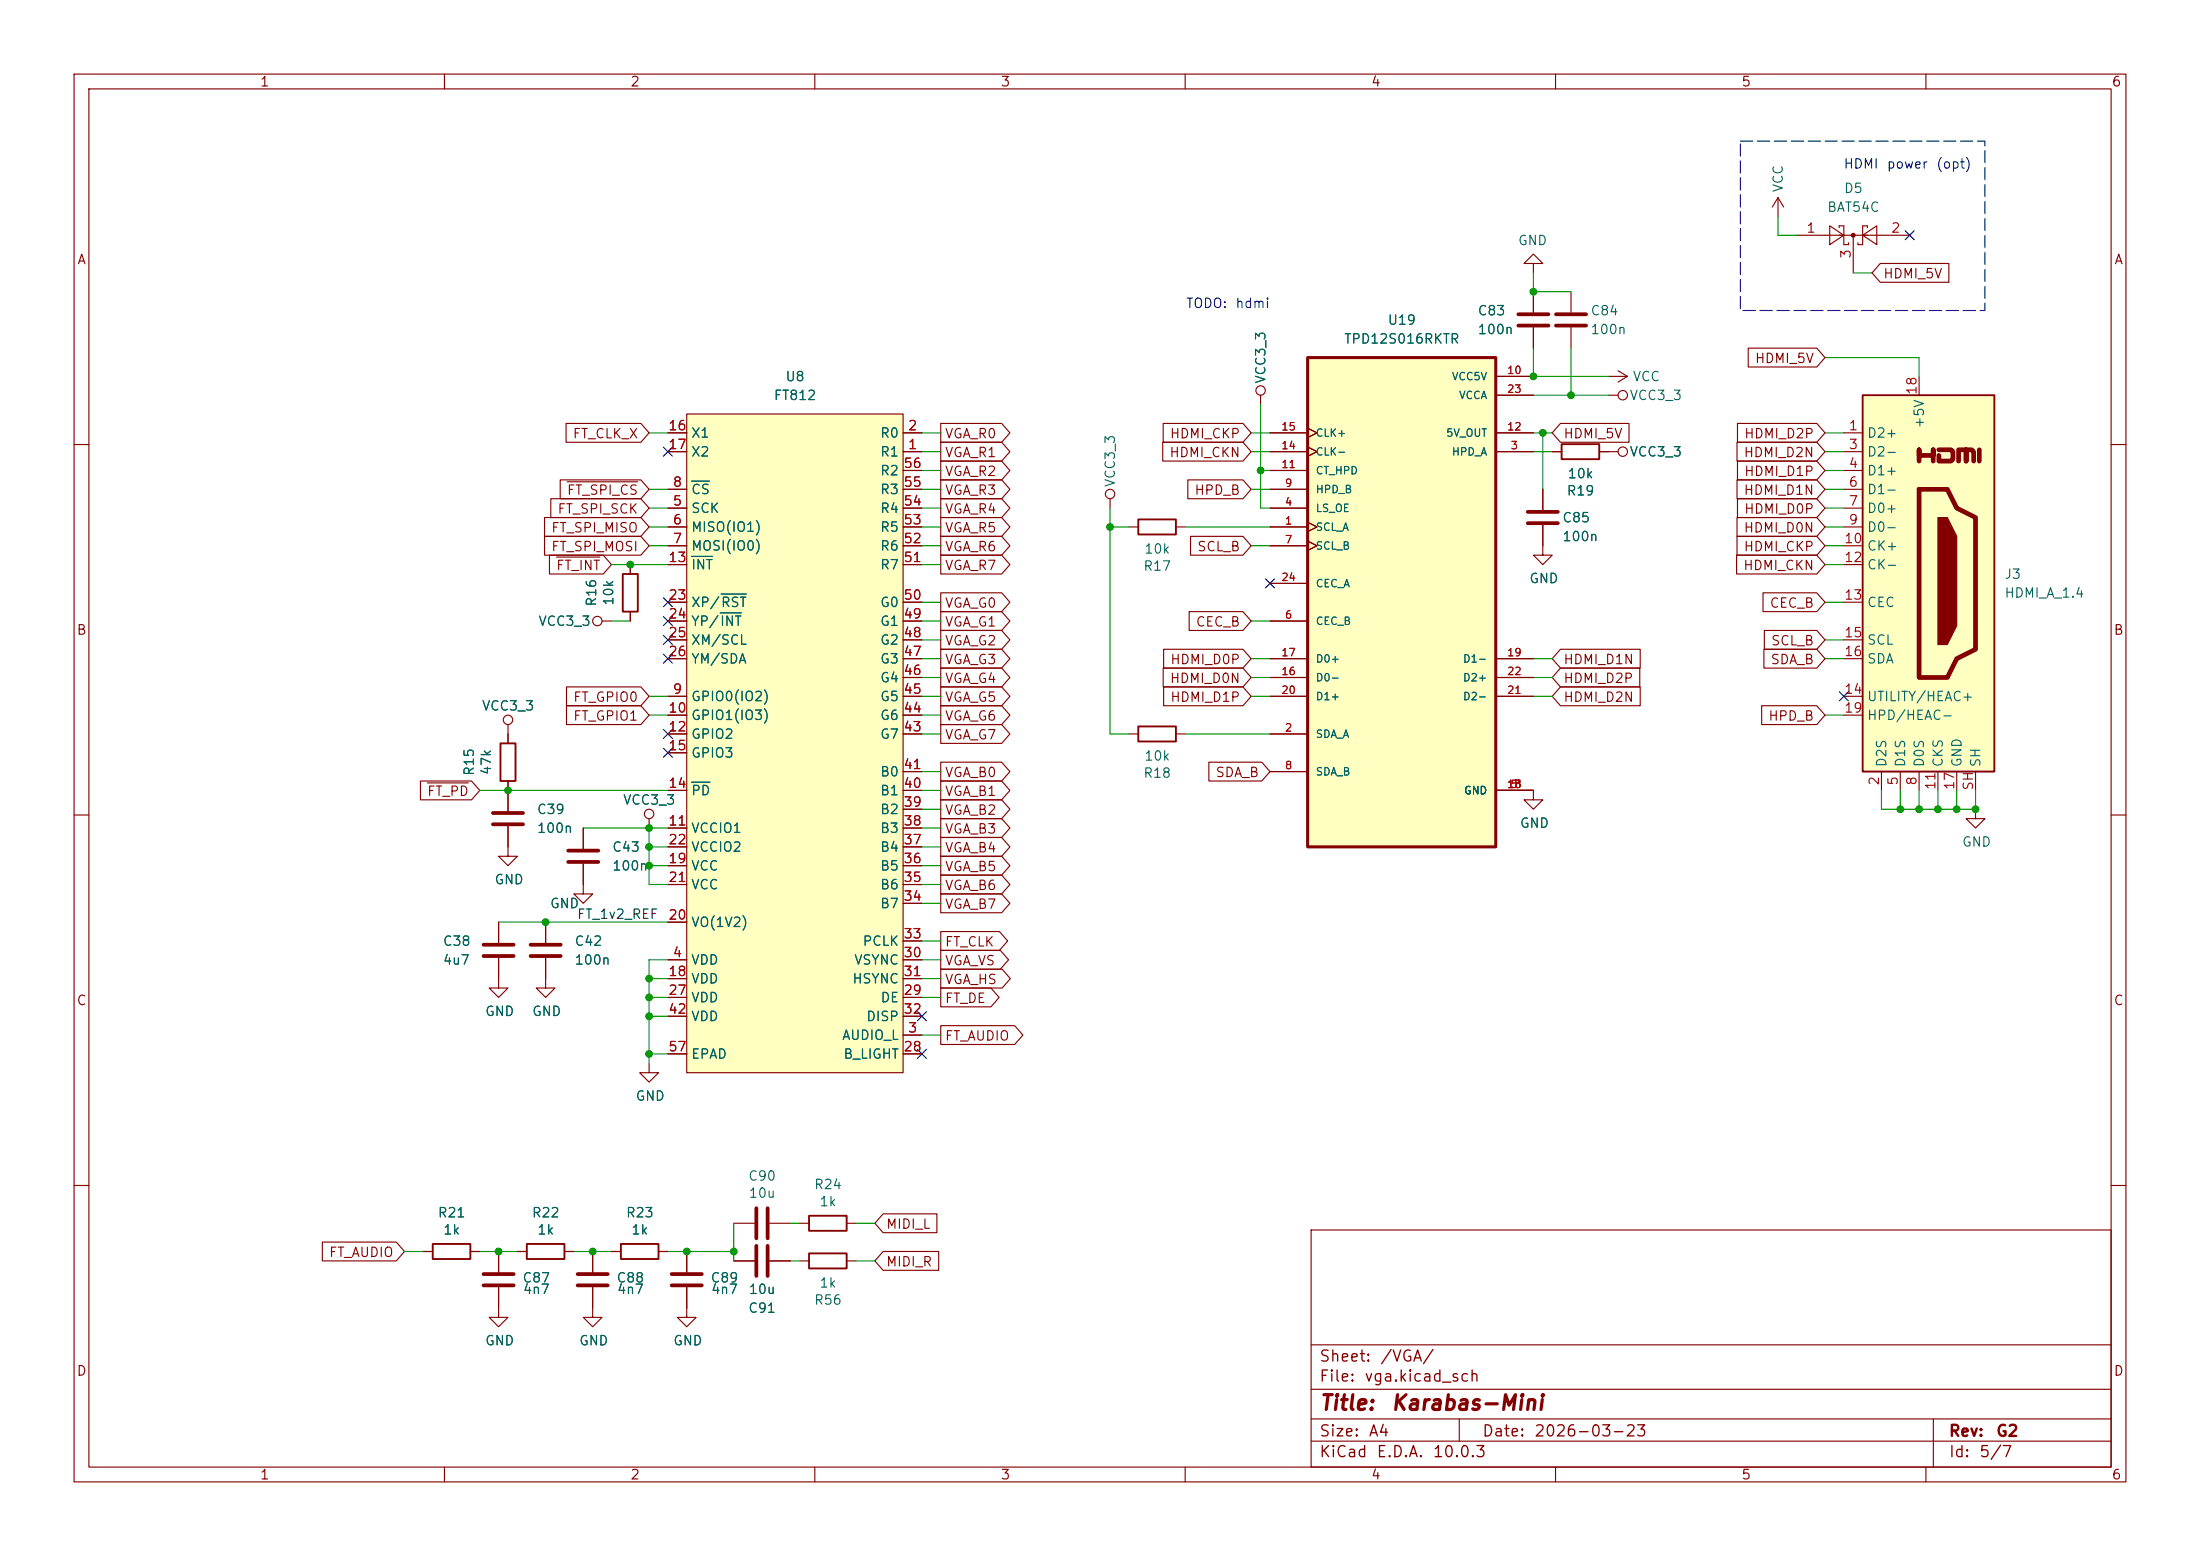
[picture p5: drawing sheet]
<svg xmlns="http://www.w3.org/2000/svg" width="297mm" height="210mm" viewBox="0 0 297 210" stroke-linecap="round" stroke-linejoin="round" font-family="sans-serif">
<g fill="none" stroke="#840000" stroke-width=".15">
<path d="M10 10h277v190h-277zM12 12h273v186h-273zM60 10v2M110 10v2M160 10v2M210 10v2M260 10v2M217.2 53.3h1.2M217.2 50.8h2.5M218.4 50l1.3 .8M219.7 50.8l-1.3 .8M10 60h2"/>
<path d="M149.9 67.3v1.3M152.4 71.1h1.3M158.7 71.1h1.3M217.2 61h1.2M285 60h2M68.6 97.8v2.5M10 110h2M68.6 105.4v1.3M285 110h2M67.3 132.1v1.3h1.3l-1.3 1.2-1.3-1.2h1.3M73.7 129.3v4.1h1.2l-1.2 1.2-1.3-1.2h1.3M73.7 124.5v2.8"/>
<path d="M87.6 143.5v1.3h1.3l-1.3 1.3-1.2-1.3h1.2M10 160h2M92.7 168.9v2.8M92.7 173.7v2.8M99.1 165.1h2.8M103.9 165.1h2.8M107.9 165.1h1.3M107.9 170.2h1.3M114.3 165.1h1.3M114.3 170.2h1.3M177 166h108v32h-108zM285 160h2"/>
<path d="M60 198v2M110 198v2M160 198v2M177 194.5h108M177 191.5h108M177 187.5h108M177 181.5h108M197 191.5v3M210 198v2M260 198v2M261 191.5v6.5"/>
<circle cx="219.1" cy="53.3" r=".63"/>
<circle cx="149.9" cy="66.7" r=".63"/>
<circle cx="219.1" cy="61" r=".63"/>
<circle cx="68.6" cy="97.2" r=".63"/>
</g>
<path d="M71.6 127.5h4.1M71.6 129h4.1M90.7 172h4M90.7 173.5h4M102.1 163.1v4M103.6 163.1v4" fill="none" stroke="#840000" stroke-width=".51"/>
<path d="M153.7 70.1h5v2h-5zM67.6 100.3h2v5.1h-2zM109.2 164.1h5.1v2h-5.1zM109.2 169.2h5.1v2h-5.1z" fill="none" stroke="#840000" stroke-width=".25"/>
<path d="M251.5 53.3h17.7v50.8h-17.7z" fill="#ffffc2"/>
<path d="M259.1 62.2v-1.5v.8h1.9v-.8v1.5M259.1 66h3.8l1.3 2.6 2.5 1.3v17.7l-2.5 1.3-1.3 2.5h-3.8zM261.7 60.7h1.7l.3 .3v1l-.3 .2h-1.7v-.7M264.4 62.2v-1.5h1v1.5v-1.5h.8l.2 .3v1.2M267.2 60.7v1.5" fill="none" stroke="#840000" stroke-width=".63"/>
<path d="M210.8 59.9h5.1v2.1h-5.1zM251.5 53.3h17.7v50.8h-17.7zM58.4 167.9h5.1v2h-5.1zM71.1 167.9h5.1v2h-5.1z" fill="none" stroke="#840000" stroke-width=".25"/>
<path d="M261.6 69.9h1.3l1.3 2.5v12.1l-1.3 2.5h-1.3z" fill="#840000" stroke="#840000" stroke-width=".15"/>
<g fill="none" stroke="#840000" stroke-width=".15">
<path d="M248.9 58.4h2.6M259.1 50.8v2.5M208.3 70.9v4h1.2l-1.2 1.3-1.3-1.3h1.3M208.3 66v2.8M209.5 61h1.3M215.9 61h1.3M248.9 61h2.6M248.9 63.5h2.6M248.9 66h2.6M248.9 68.6h2.6M248.9 71.1h2.6M248.9 73.7h2.6"/>
<path d="M248.9 76.2h2.6M248.9 81.3h2.6M248.9 94h2.6M248.9 86.4h2.6M248.9 88.9h2.6M248.9 96.5h2.6M207 106.7v1.3h1.3l-1.3 1.2-1.3-1.2h1.3M254 104.1v2.6M256.5 104.1v2.6M259.1 104.1v2.6M261.6 104.1v2.6M264.2 104.1v2.6"/>
<path d="M266.7 104.1v2.6M57.1 168.9h1.3M63.5 168.9h1.3M67.3 173.7v4.1h1.3l-1.3 1.3-1.3-1.3h1.3M67.3 168.9v2.8M69.8 168.9h1.3M76.2 168.9h1.3M99.1 170.2h2.8M103.9 170.2h2.8"/>
</g>
<path d="M206.2 69.1h4.1M206.2 70.6h4.1M65.3 172h4M65.3 173.5h4M102.1 168.1v4.1M103.6 168.1v4.1" fill="none" stroke="#840000" stroke-width=".51"/>
<path d="M176.5 48.3h25.4v66h-25.4z" fill="#ffffc2"/>
<path d="M176.5 48.3h25.4v66h-25.4z" fill="none" stroke="#840000" stroke-width=".41"/>
<g fill="none" stroke="#840000" stroke-width=".15">
<path d="M171.4 58.4h5.1M176.5 57.8l1.3 .6-1.3 .7M201.9 50.8h5.1M201.9 58.4h5.1M201.9 53.3h5.1M171.4 71.1h5.1M171.4 61h5.1M171.4 68.6h5.1M171.4 73.7h5.1M171.4 66h5.1M171.4 63.5h5.1M171.4 78.7h5.1"/>
<path d="M176.5 70.5l1.3 .6-1.3 .7M176.5 73l1.3 .7-1.3 .6M176.5 60.3l1.3 .7-1.3 .6M201.9 61h5.1M171.4 99.1h5.1M171.4 83.8h5.1M171.4 91.4h5.1M171.4 88.9h5.1M171.4 94h5.1M201.9 91.4h5.1M201.9 88.9h5.1M201.9 94h5.1"/>
<path d="M171.4 104.1h5.1M201.9 106.7h5.1"/>
</g>
<path d="M92.7 55.9h29.2v88.9h-29.2z" fill="#ffffc2"/>
<g fill="none" stroke="#840000" stroke-width=".15">
<path d="M207 35.6h1.3l-1.3-1.3-1.3 1.3h1.3v1.2M207 39.4v2.8M212.1 39.4v2.8M240 26.7l-.7 1.2M240 26.7l.8 1.2M240 26.7v2.5M242.6 31.8h15.2M247 30.5l1.9 1.3-1.9 1.2zM248.3 30.7v-.2h.6v2.5h.7v-.2M250.2 31.8v5M251.5 31.8l1.9-1.3v2.5zM252.1 30.7v-.2h-.6v2.5h-.7v-.2"/>
<path d="M253.8 35.6h9.3v2.5h-9.3l-1.1-1.3zM76.4 57.1h10.1l1.1 1.3-1.1 1.3h-10.1zM90.2 58.4h2.5M92.7 55.9h29.2v88.9h-29.2zM121.9 58.4h2.6M127 59.7h8.2l1.1 1.3-1.1 1.2h-8.2zM127 57.1h8.2l1.1 1.3-1.1 1.3h-8.2zM157 59.7h10.8l1.1 1.3-1.1 1.2h-10.8zM157 57.1h10.8l1.1 1.3-1.1 1.3h-10.8zM170.2 53.3v1.3M171.4 58.4h5.1M176.5 57.8l1.3 .6-1.3 .7"/>
<path d="M201.9 58.4h5.1M201.9 50.8h5.1M201.9 53.3h5.1M207 44.2v2.8M210.7 57.1h9.2v2.6h-9.2l-1.2-1.3zM212.1 44.2v2.8M234.5 59.7h10.8l1.1 1.3-1.1 1.2h-10.8zM234.6 57.1h10.7l1.1 1.3-1.1 1.3h-10.7zM236 47h9.3l1.1 1.3-1.1 1.2h-9.3zM73.5 72.4h13l1.1 1.3-1.1 1.2h-13zM73.5 69.8h13l1.1 1.3-1.1 1.3h-13zM74.2 74.9h7.2l1.1 1.3-1.1 1.3h-7.2z"/>
<path d="M74.4 67.3h12.1l1.1 1.3-1.1 1.3h-12.1zM75.1 75.2h5.9M75.6 64.8h10.9l1.1 1.2-1.1 1.3h-10.9zM76.6 65h9.5M85.1 76.2v1.3M90.2 61h2.5M90.2 68.6h2.5M90.2 71.1h2.5M90.2 73.7h2.5M90.2 66h2.5M90.2 76.2h2.5M121.9 61h2.6"/>
<path d="M121.9 68.6h2.6M121.9 71.1h2.6M121.9 73.7h2.6M121.9 66h2.6M121.9 76.2h2.6M121.9 63.5h2.6M127 62.2h8.2l1.1 1.3-1.1 1.3h-8.2zM127 64.8h8.2l1.1 1.2-1.1 1.3h-8.2zM127 67.3h8.2l1.1 1.3-1.1 1.3h-8.2zM127 72.4h8.2l1.1 1.3-1.1 1.2h-8.2zM127 69.8h8.2l1.1 1.3-1.1 1.3h-8.2zM127 74.9h8.2l1.1 1.3-1.1 1.3h-8.2z"/>
<path d="M160.4 64.8h7.4l1.1 1.2-1.1 1.3h-7.4zM160.7 72.4h7.1l1.1 1.3-1.1 1.2h-7.1zM171.4 61h5.1M171.4 68.6h5.1M171.4 71.1h5.1M171.4 73.7h5.1M171.4 66h5.1M171.4 63.5h5.1M171.4 78.7h5.1M176.5 70.5l1.3 .6-1.3 .7M176.5 73l1.3 .7-1.3 .6M176.5 60.3l1.3 .7-1.3 .6"/>
<path d="M201.9 61h5.1M208.3 66v2.8M208.3 70.9v2.8M209.5 61h1.3M215.9 61h1.3M234.4 74.9h10.9l1.1 1.3-1.1 1.3h-10.9zM234.5 72.4h10.8l1.1 1.3-1.1 1.2h-10.8zM234.5 64.8h10.8l1.1 1.2-1.1 1.3h-10.8zM234.5 69.8h10.8l1.1 1.3-1.1 1.3h-10.8zM234.6 62.2h10.7l1.1 1.3-1.1 1.3h-10.7zM234.6 67.3h10.7l1.1 1.3-1.1 1.3h-10.7zM68.6 99.1v1.2"/>
<path d="M76.5 95.2h10l1.1 1.3-1.1 1.3h-10zM76.5 92.7h10l1.1 1.3-1.1 1.3h-10zM81.3 83.8h1.2M85.1 82.6v1.2M90.2 94h2.5M90.2 96.5h2.5M90.2 99.1h2.5M90.2 81.3h2.5M90.2 83.8h2.5M90.2 86.4h2.5M90.2 88.9h2.5M121.9 94h2.6"/>
<path d="M121.9 96.5h2.6M121.9 99.1h2.6M121.9 81.3h2.6M121.9 83.8h2.6M121.9 86.4h2.6M121.9 88.9h2.6M121.9 91.4h2.6M127 80h8.2l1.1 1.3-1.1 1.3h-8.2zM127 90.2h8.2l1.1 1.2-1.1 1.3h-8.2zM127 92.7h8.2l1.1 1.3-1.1 1.3h-8.2zM127 97.8h8.2l1.1 1.3-1.1 1.2h-8.2zM127 95.2h8.2l1.1 1.3-1.1 1.3h-8.2z"/>
<path d="M127 87.6h8.2l1.1 1.3-1.1 1.3h-8.2zM127 85.1h8.2l1.1 1.3-1.1 1.2h-8.2zM127 82.5h8.2l1.1 1.3-1.1 1.3h-8.2zM152.4 99.1h1.3M157 90.2h10.8l1.1 1.2-1.1 1.3h-10.8zM157.1 92.7h10.7l1.1 1.3-1.1 1.3h-10.7zM157.1 87.6h10.7l1.1 1.3-1.1 1.3h-10.7zM158.7 99.1h1.3M160.5 82.5h7.3l1.1 1.3-1.1 1.3h-7.3zM171.4 94h5.1M171.4 99.1h5.1M171.4 83.8h5.1"/>
<path d="M171.4 88.9h5.1M171.4 91.4h5.1M201.9 94h5.1M201.9 88.9h5.1M201.9 91.4h5.1M210.7 92.7h10.7v2.6h-10.7l-1.2-1.3zM210.7 90.2h10.7v2.5h-10.7l-1.2-1.3zM210.7 87.6h10.7v2.6h-10.7l-1.2-1.3zM237.8 95.2h7.5l1.1 1.3-1.1 1.3h-7.5zM238 80h7.3l1.1 1.3-1.1 1.3h-7.3zM238.1 87.6h7.2l1.1 1.3-1.1 1.3h-7.2zM238.2 85.1h7.1l1.1 1.3-1.1 1.2h-7.1z"/>
<path d="M56.8 105.4h6.9l1.1 1.3-1.1 1.3h-6.9zM57.7 105.7h5.5M68.6 111.5v4.1h1.2l-1.2 1.2-1.3-1.2h1.3M68.6 105.4v4.1M78.7 116.6v4.1h1.3l-1.3 1.2-1.2-1.2h1.2M78.7 111.8v2.8M87.6 110.5v1.3M90.2 111.8h2.5M90.2 106.7h2.5M90.2 101.6h2.5M90.2 116.8h2.5M90.2 119.4h2.5"/>
<path d="M90.2 114.3h2.5M121.9 111.8h2.6M121.9 106.7h2.6M121.9 116.8h2.6M121.9 119.4h2.6M121.9 114.3h2.6M121.9 109.2h2.6M121.9 104.1h2.6M127 118.1h8.2l1.1 1.3-1.1 1.3h-8.2zM127 113h8.2l1.1 1.3-1.1 1.3h-8.2zM127 115.6h8.2l1.1 1.2-1.1 1.3h-8.2zM127 107.9h8.2l1.1 1.3-1.1 1.3h-8.2z"/>
<path d="M127 105.4h8.2l1.1 1.3-1.1 1.3h-8.2zM127 110.5h8.2l1.1 1.3-1.1 1.2h-8.2zM127 102.9h8.2l1.1 1.2-1.1 1.3h-8.2zM163.2 102.9h7.1l1.1 1.2-1.1 1.3h-7.1zM171.4 104.1h5.1M201.9 106.7h5.1M266.7 109.2v1.3h1.3l-1.3 1.3-1.3-1.3h1.3M67.3 124.5v2.8M67.3 129.3v2.8M73.7 124.5v2.8M73.7 129.3v2.8M90.2 129.5h2.5"/>
<path d="M90.2 132.1h2.5M90.2 124.5h2.5M90.2 134.6h2.5M90.2 137.2h2.5M121.9 139.7h2.6M121.9 129.5h2.6M121.9 132.1h2.6M121.9 134.6h2.6M121.9 137.2h2.6M121.9 127h2.6M121.9 121.9h2.6M127 120.6h8.2l1.1 1.3-1.1 1.3h-8.2z"/>
<path d="M127 130.8h8.3l1.1 1.3-1.1 1.3h-8.3zM127 128.3h8l1.2 1.2-1.2 1.3h-8zM127 125.7h7.9l1.1 1.3-1.1 1.3h-7.9zM127 133.3h6.8l1.1 1.3-1.1 1.3h-6.8zM127 138.4h10l1.1 1.3-1.1 1.3h-10zM90.2 142.2h2.5M121.9 142.2h2.6M43.5 167.6h10l1.1 1.3-1.1 1.3h-10zM57.1 168.9h1.3M63.5 168.9h1.3M67.3 168.9v2.8M67.3 173.7v2.8"/>
<path d="M69.8 168.9h1.3M76.2 168.9h1.3M80 173.7v4.1h1.3l-1.3 1.3-1.3-1.3h1.3M80 168.9v2.8M82.5 168.9h1.3M88.9 168.9h1.3M92.7 173.7v4.1h1.3l-1.3 1.3-1.3-1.3h1.3M92.7 168.9v2.8M99.1 170.2h2.8M103.9 170.2h2.8M119.2 168.9h7.5v2.6h-7.5l-1.1-1.3zM119.2 163.8h7.3v2.6h-7.3l-1.1-1.3z"/>
<circle cx="170.2" cy="52.7" r=".63"/>
<circle cx="80.6" cy="83.8" r=".63"/>
<circle cx="87.6" cy="109.9" r=".63"/>
</g>
<path d="M93.3 64.9h2.5M93.3 75.1h2.9M97.2 82.7h2.9M97.4 80.2h3.4M93.3 105.6h2.5" fill="none" stroke="#006464" stroke-width=".15"/>
<path d="M84.1 77.5h2v5.1h-2zM153.7 98h5v2.1h-5zM83.8 167.9h5.1v2h-5.1z" fill="none" stroke="#840000" stroke-width=".25"/>
<path d="M205 42.4h4M205 43.9h4M210.1 42.4h4M210.1 43.9h4M66.5 109.7h4.1M66.5 111.3h4.1M76.7 114.8h4.1M76.7 116.3h4.1M65.3 127.5h4M65.3 129h4M78 172h4M78 173.5h4" fill="none" stroke="#840000" stroke-width=".51"/>
<circle cx="250.2" cy="31.7" r=".25" fill="#840000" stroke="#840000" stroke-width=".15"/>
<g fill="none" stroke="#009600" stroke-width=".15">
<path d="M207 36.8v2.6h5.1M240 29.2v2.6h2.6M250.2 36.8h2.5M87.6 58.4h2.6M124.5 58.4h2.5M168.9 58.4h2.5M170.2 54.6v14h1.2M207 47v3.8h10.2M207 53.3h10.2M207 58.4h2.5M208.3 58.4v7.6M212.1 47v6.3"/>
<path d="M246.4 58.4h2.5M246.4 48.3h12.7v2.5M82.5 76.2h7.7M87.6 73.7h2.6M87.6 71.1h2.6M87.6 68.6h2.6M87.6 66h2.6M124.5 73.7h2.5M124.5 76.2h2.5M124.5 61h2.5M124.5 71.1h2.5M124.5 68.6h2.5"/>
<path d="M124.5 63.5h2.5M124.5 66h2.5M149.9 71.1h2.5M149.9 68.6v30.5h2.5M160 71.1h11.4M168.9 73.7h2.5M168.9 61h2.5M168.9 66h2.5M170.2 63.5h1.2M207 61h2.5M246.4 73.7h2.5M246.4 76.2h2.5"/>
<path d="M246.4 61h2.5M246.4 71.1h2.5M246.4 68.6h2.5M246.4 63.5h2.5M246.4 66h2.5M82.5 83.8h2.6M87.6 96.5h2.6M87.6 94h2.6M124.5 88.9h2.5M124.5 86.4h2.5M124.5 96.5h2.5M124.5 81.3h2.5"/>
<path d="M124.5 94h2.5M124.5 91.4h2.5M124.5 83.8h2.5M124.5 99.1h2.5M160 99.1h11.4M168.9 88.9h2.5M168.9 94h2.5M168.9 91.4h2.5M168.9 83.8h2.5M207 88.9h2.5M207 94h2.5M207 91.4h2.5"/>
<path d="M246.4 88.9h2.5M246.4 86.4h2.5M246.4 96.5h2.5M246.4 81.3h2.5M64.8 106.7h25.4M78.7 111.8h11.5M87.6 111.8v7.6h2.6M87.6 114.3h2.6M87.6 116.8h2.6M124.5 109.2h2.5M124.5 106.7h2.5M124.5 104.1h2.5"/>
<path d="M124.5 111.8h2.5M124.5 114.3h2.5M124.5 116.8h2.5M124.5 119.4h2.5M254 106.7v2.5h12.7v-2.5M256.5 106.7v2.5M259.1 106.7v2.5M261.6 106.7v2.5M264.2 106.7v2.5M67.3 124.5h22.9M87.6 132.1h2.6M87.6 134.6h2.6"/>
<path d="M87.6 137.2h2.6M90.2 129.5h-2.6v14M124.5 139.7h2.5M124.5 132.1h2.5M124.5 134.6h2.5M124.5 129.5h2.5M124.5 127h2.5M124.5 121.9h2.5M87.6 142.2h2.6M54.6 168.9h2.5M64.8 168.9h5M77.5 168.9h5"/>
<path d="M90.2 168.9h8.9M99.1 165.1v5.1M106.7 170.2h1.2M106.7 165.1h1.2M115.6 170.2h2.5M115.6 165.1h2.5"/>
</g>
<g fill="none" stroke="#000084" stroke-width=".15">
<path d="M257.2 31.1l1.2 1.3M258.4 31.1l-1.2 1.3M89.6 60.4l1.2 1.2M90.8 60.4l-1.2 1.2M170.8 78.1l1.3 1.2M172.1 78.1l-1.3 1.2M89.6 98.5l1.2 1.2M89.6 85.8l1.2 1.2M89.6 83.2l1.2 1.2M89.6 80.7l1.2 1.2M89.6 88.3l1.2 1.2M90.8 98.5l-1.2 1.2"/>
<path d="M90.8 85.8l-1.2 1.2M90.8 83.2l-1.2 1.2M90.8 80.7l-1.2 1.2M90.8 88.3l-1.2 1.2M248.3 93.4l1.2 1.2M249.5 93.4l-1.2 1.2M89.6 101l1.2 1.2M90.8 101l-1.2 1.2M123.9 136.6l1.2 1.2M125.1 136.6l-1.2 1.2M123.9 141.6l1.2 1.2M125.1 141.6l-1.2 1.2"/>
</g>
<path d="M234.9 19.1h33.1v22.8h-33.1z" fill="none" stroke="#0000c2" stroke-width=".15" stroke-dasharray="1.7 .6"/>
<g fill="#009600" stroke="#009600" stroke-width=".14">
<circle cx="73.7" cy="124.5" r=".46"/>
<circle cx="87.6" cy="132.1" r=".46"/>
<circle cx="87.6" cy="134.6" r=".46"/>
<circle cx="87.6" cy="137.2" r=".46"/>
<circle cx="87.6" cy="142.2" r=".46"/>
<circle cx="87.6" cy="114.3" r=".46"/>
<circle cx="87.6" cy="116.8" r=".46"/>
<circle cx="68.6" cy="106.7" r=".46"/>
<circle cx="87.6" cy="111.8" r=".46"/>
<circle cx="85.1" cy="76.2" r=".46"/>
<circle cx="170.2" cy="63.5" r=".46"/>
<circle cx="149.9" cy="71.1" r=".46"/>
<circle cx="92.7" cy="168.9" r=".46"/>
<circle cx="99.1" cy="168.9" r=".46"/>
<circle cx="67.3" cy="168.9" r=".46"/>
<circle cx="80" cy="168.9" r=".46"/>
<circle cx="207" cy="50.8" r=".46"/>
<circle cx="208.3" cy="58.4" r=".46"/>
<circle cx="207" cy="39.4" r=".46"/>
<circle cx="212.1" cy="53.3" r=".46"/>
<circle cx="259.1" cy="109.2" r=".46"/>
<circle cx="261.6" cy="109.2" r=".46"/>
<circle cx="256.5" cy="109.2" r=".46"/>
<circle cx="266.7" cy="109.2" r=".46"/>
<circle cx="264.2" cy="109.2" r=".46"/>
</g>
<g font-size="2" fill="#840000">
<text x="178" y="190.8">Title:</text>
<text x="187.7" y="190.8">Karabas-Mini</text>
</g>
<g font-size="1.5" fill="#840000">
<text x="178" y="184.2">Sheet:</text>
<text x="186.2" y="184.2">/VGA/</text>
<text x="178" y="186.9">File:</text>
<text x="184.1" y="186.9">vga.kicad_sch</text>
<text x="178" y="197.1">KiCad</text>
<text x="178" y="194.3">Size:</text>
<text x="184.7" y="194.3">A4</text>
<text x="185.7" y="197.1">E.D.A.</text>
<text x="193.3" y="197.1">10.0.3</text>
<text x="200" y="194.3">Date:</text>
<text x="207" y="194.3">2026-03-23</text>
<text x="263" y="194.3">Rev:</text>
<text x="263" y="197.1">Id:</text>
<text x="267.1" y="197.1">5/7</text>
<text x="269.4" y="194.3">G2</text>
</g>
<g font-size="1.3" fill="#840000">
<text x="35" y="12">1</text>
<text x="85" y="12">2</text>
<text x="135" y="12">3</text>
<text x="185" y="12">4</text>
<text x="235" y="12">5</text>
<text x="285" y="12">6</text>
<text x="10.3" y="36">A</text>
<text x="285.3" y="36">A</text>
<text x="254.2" y="37.9">HDMI_5V</text>
<text x="236.8" y="49.3">HDMI_5V</text>
<text x="77.2" y="59.5">FT_CLK_X</text>
<text x="127.5" y="59.5">VGA_R0</text>
<text x="157.8" y="59.5">HDMI_CKP</text>
<text x="211" y="59.5">HDMI_5V</text>
<text x="235.4" y="59.5">HDMI_D2P</text>
<text x="127.5" y="62">VGA_R1</text>
<text x="127.5" y="64.6">VGA_R2</text>
<text x="157.8" y="62">HDMI_CKN</text>
<text x="235.3" y="62">HDMI_D2N</text>
<text x="235.4" y="64.6">HDMI_D1P</text>
<text x="75.2" y="69.6">FT_SPI_SCK</text>
<text x="76.4" y="67.1">FT_SPI_CS</text>
<text x="127.5" y="67.1">VGA_R3</text>
<text x="127.5" y="69.6">VGA_R4</text>
<text x="161.2" y="67.1">HPD_B</text>
<text x="235.3" y="67.1">HDMI_D1N</text>
<text x="235.4" y="69.6">HDMI_D0P</text>
<text x="74.3" y="74.7">FT_SPI_MOSI</text>
<text x="74.3" y="72.2">FT_SPI_MISO</text>
<text x="75" y="77.3">FT_INT</text>
<text x="127.5" y="74.7">VGA_R6</text>
<text x="127.5" y="72.2">VGA_R5</text>
<text x="127.5" y="77.3">VGA_R7</text>
<text x="161.5" y="74.7">SCL_B</text>
<text x="235.3" y="77.3">HDMI_CKN</text>
<text x="235.3" y="74.7">HDMI_CKP</text>
<text x="235.3" y="72.2">HDMI_D0N</text>
<text x="127.5" y="82.3">VGA_G0</text>
<text x="238.8" y="82.3">CEC_B</text>
<text x="10.3" y="86">B</text>
<text x="127.5" y="90">VGA_G3</text>
<text x="127.5" y="87.4">VGA_G2</text>
<text x="127.5" y="84.9">VGA_G1</text>
<text x="157.9" y="90">HDMI_D0P</text>
<text x="161.4" y="84.9">CEC_B</text>
<text x="211" y="90">HDMI_D1N</text>
<text x="238.9" y="90">SDA_B</text>
<text x="239" y="87.4">SCL_B</text>
<text x="285.3" y="86">B</text>
<text x="77.3" y="95">FT_GPIO0</text>
<text x="127.5" y="92.5">VGA_G4</text>
<text x="127.5" y="95">VGA_G5</text>
<text x="157.8" y="92.5">HDMI_D0N</text>
<text x="157.9" y="95">HDMI_D1P</text>
<text x="211" y="95">HDMI_D2N</text>
<text x="211" y="92.5">HDMI_D2P</text>
<text x="77.3" y="97.6">FT_GPIO1</text>
<text x="127.5" y="100.1">VGA_G7</text>
<text x="127.5" y="97.6">VGA_G6</text>
<text x="238.6" y="97.6">HPD_B</text>
<text x="57.6" y="107.7">FT_PD</text>
<text x="127.5" y="107.7">VGA_B1</text>
<text x="127.5" y="105.2">VGA_B0</text>
<text x="164" y="105.2">SDA_B</text>
<text x="127.5" y="110.3">VGA_B2</text>
<text x="127.5" y="112.8">VGA_B3</text>
<text x="127.5" y="115.4">VGA_B4</text>
<text x="127.5" y="117.9">VGA_B5</text>
<text x="127.5" y="120.4">VGA_B6</text>
<text x="127.5" y="123">VGA_B7</text>
<text x="127.5" y="130.6">VGA_VS</text>
<text x="127.5" y="128.1">FT_CLK</text>
<text x="10.3" y="136">C</text>
<text x="127.5" y="133.1">VGA_HS</text>
<text x="127.5" y="135.7">FT_DE</text>
<text x="285.3" y="136">C</text>
<text x="127.5" y="140.8">FT_AUDIO</text>
<text x="119.5" y="166.2">MIDI_L</text>
<text x="44.3" y="170">FT_AUDIO</text>
<text x="119.5" y="171.2">MIDI_R</text>
<text x="10.3" y="186">D</text>
<text x="285.3" y="186">D</text>
<text x="35" y="200">1</text>
<text x="85" y="200">2</text>
<text x="135" y="200">3</text>
<text x="185" y="200">4</text>
<text x="235" y="200">5</text>
<text x="285" y="200">6</text>
</g>
<g font-size="1.3" fill="#0000c2">
<text x="248.8" y="23.1">HDMI</text>
<text x="254.6" y="23.1">power</text>
<text x="261.3" y="23.1">(opt)</text>
<text x="160" y="41.9">TODO:</text>
<text x="166.7" y="41.9">hdmi</text>
</g>
<g font-size="1.3" fill="#006464">
<text x="241" y="26" transform="rotate(-90 241 26)">VCC</text>
<text x="246.6" y="28.9">BAT54C</text>
<text x="248.8" y="26.4">D5</text>
<text x="204.8" y="33.4">GND</text>
<text x="181.4" y="46.7">TPD12S016RKTR</text>
<text x="187.3" y="44.2">U19</text>
<text x="199.4" y="45.4">100n</text>
<text x="199.4" y="42.9">C83</text>
<text x="214.6" y="45.4">100n</text>
<text x="214.6" y="42.9">C84</text>
<text x="105.9" y="51.8">U8</text>
<text x="171.2" y="51.9" transform="rotate(-90 171.2 51.9)">VCC3_3</text>
<text x="220.3" y="51.8">VCC</text>
<text x="93.2" y="59.4">X1</text>
<text x="104.4" y="54.3">FT812</text>
<text x="118.7" y="59.4">R0</text>
<text x="219.9" y="54.3">VCC3_3</text>
<text x="252" y="59.4">D2+</text>
<text x="260.1" y="57.9" transform="rotate(-90 260.1 57.9)">+5V</text>
<text x="93.2" y="61.9">X2</text>
<text x="118.7" y="61.9">R1</text>
<text x="118.7" y="64.5">R2</text>
<text x="150.8" y="65.8" transform="rotate(-90 150.8 65.8)">VCC3_3</text>
<text x="211.5" y="64.9">10k</text>
<text x="219.9" y="61.9">VCC3_3</text>
<text x="252" y="61.9">D2-</text>
<text x="252" y="64.5">D1+</text>
<text x="93.2" y="69.6">SCK</text>
<text x="93.2" y="67">CS</text>
<text x="118.7" y="69.6">R4</text>
<text x="118.7" y="67">R3</text>
<text x="210.8" y="70.8">C85</text>
<text x="211.4" y="67.2">R19</text>
<text x="252" y="67">D1-</text>
<text x="252" y="69.6">D0+</text>
<text x="93.2" y="72.1">MISO(IO1)</text>
<text x="93.2" y="74.6">MOSI(IO0)</text>
<text x="93.2" y="77.2">INT</text>
<text x="118.7" y="77.2">R7</text>
<text x="118.7" y="74.6">R6</text>
<text x="118.7" y="72.1">R5</text>
<text x="154.3" y="77.3">R17</text>
<text x="154.4" y="75">10k</text>
<text x="210.8" y="73.4">100n</text>
<text x="252" y="72.1">D0-</text>
<text x="252" y="74.6">CK+</text>
<text x="252" y="77.2">CK-</text>
<text x="80.8" y="82" transform="rotate(-90 80.8 82)">R16</text>
<text x="83.1" y="81.8" transform="rotate(-90 83.1 81.8)">10k</text>
<text x="93.2" y="82.3">XP/RST</text>
<text x="118.7" y="82.3">G0</text>
<text x="206.4" y="79">GND</text>
<text x="252" y="82.3">CEC</text>
<text x="270.5" y="78.4">J3</text>
<text x="270.5" y="81">HDMI_A_1.4</text>
<text x="72.6" y="84.8">VCC3_3</text>
<text x="93.2" y="84.8">YP/INT</text>
<text x="93.2" y="87.3">XM/SCL</text>
<text x="93.2" y="89.9">YM/SDA</text>
<text x="118.7" y="89.9">G3</text>
<text x="118.7" y="87.3">G2</text>
<text x="118.7" y="84.8">G1</text>
<text x="252" y="87.3">SCL</text>
<text x="252" y="89.9">SDA</text>
<text x="93.2" y="95">GPIO0(IO2)</text>
<text x="118.7" y="95">G5</text>
<text x="118.7" y="92.4">G4</text>
<text x="252" y="95">UTILITY/HEAC+</text>
<text x="65" y="96.2">VCC3_3</text>
<text x="93.2" y="97.5">GPIO1(IO3)</text>
<text x="93.2" y="100">GPIO2</text>
<text x="118.7" y="100">G7</text>
<text x="118.7" y="97.5">G6</text>
<text x="252" y="97.5">HPD/HEAC-</text>
<text x="64.3" y="104.8" transform="rotate(-90 64.3 104.8)">R15</text>
<text x="66.6" y="104.7" transform="rotate(-90 66.6 104.7)">47k</text>
<text x="93.2" y="107.7">PD</text>
<text x="93.2" y="102.6">GPIO3</text>
<text x="118.7" y="107.7">B1</text>
<text x="118.7" y="105.1">B0</text>
<text x="154.3" y="105.3">R18</text>
<text x="154.4" y="103">10k</text>
<text x="255" y="103.6" transform="rotate(-90 255 103.6)">D2S</text>
<text x="257.5" y="103.6" transform="rotate(-90 257.5 103.6)">D1S</text>
<text x="260.1" y="103.6" transform="rotate(-90 260.1 103.6)">D0S</text>
<text x="262.6" y="103.6" transform="rotate(-90 262.6 103.6)">CKS</text>
<text x="265.1" y="103.6" transform="rotate(-90 265.1 103.6)">GND</text>
<text x="267.7" y="103.6" transform="rotate(-90 267.7 103.6)">SH</text>
<text x="72.4" y="112.7">100n</text>
<text x="72.4" y="110.2">C39</text>
<text x="84" y="108.9">VCC3_3</text>
<text x="93.2" y="112.7">VCCIO1</text>
<text x="118.7" y="112.7">B3</text>
<text x="118.7" y="110.2">B2</text>
<text x="205.1" y="112">GND</text>
<text x="66.7" y="119.7">GND</text>
<text x="82.6" y="117.8">100n</text>
<text x="82.6" y="115.3">C43</text>
<text x="93.2" y="117.8">VCC</text>
<text x="93.2" y="115.3">VCCIO2</text>
<text x="118.7" y="117.8">B5</text>
<text x="118.7" y="115.3">B4</text>
<text x="264.8" y="114.6">GND</text>
<text x="74.2" y="122.9">GND</text>
<text x="93.2" y="125.4">VO(1V2)</text>
<text x="93.2" y="120.4">VCC</text>
<text x="118.7" y="122.9">B7</text>
<text x="118.7" y="120.4">B6</text>
<text x="59.7" y="128">C38</text>
<text x="59.7" y="130.5">4u7</text>
<text x="77.5" y="130.5">100n</text>
<text x="77.5" y="128">C42</text>
<text x="93.2" y="130.5">VDD</text>
<text x="115.2" y="130.5">VSYNC</text>
<text x="116.4" y="128">PCLK</text>
<text x="65.4" y="137.4">GND</text>
<text x="71.8" y="137.4">GND</text>
<text x="93.2" y="133.1">VDD</text>
<text x="93.2" y="135.6">VDD</text>
<text x="115" y="133.1">HSYNC</text>
<text x="118.8" y="135.6">DE</text>
<text x="93.2" y="138.1">VDD</text>
<text x="93.2" y="143.2">EPAD</text>
<text x="113.6" y="140.7">AUDIO_L</text>
<text x="113.8" y="143.2">B_LIGHT</text>
<text x="116.9" y="138.1">DISP</text>
<text x="85.7" y="148.9">GND</text>
<text x="100.9" y="159.7">C90</text>
<text x="101" y="162">10u</text>
<text x="109.8" y="160.8">R24</text>
<text x="59" y="164.6">R21</text>
<text x="59.7" y="166.9">1k</text>
<text x="71.7" y="164.6">R22</text>
<text x="72.4" y="166.9">1k</text>
<text x="84.4" y="164.6">R23</text>
<text x="85.1" y="166.9">1k</text>
<text x="110.5" y="163.1">1k</text>
<text x="70.4" y="173.4">C87</text>
<text x="83.1" y="173.4">C88</text>
<text x="95.8" y="173.4">C89</text>
<text x="70.5" y="175">4n7</text>
<text x="83.2" y="175">4n7</text>
<text x="95.9" y="175">4n7</text>
<text x="100.9" y="177.5">C91</text>
<text x="101" y="175">10u</text>
<text x="109.8" y="176.4">R56</text>
<text x="110.5" y="174.1">1k</text>
<text x="65.4" y="181.9">GND</text>
<text x="78.1" y="181.9">GND</text>
<text x="90.8" y="181.9">GND</text>
</g>
<g font-size="1.3" fill="#a90000">
<text x="243.8" y="31.7">1</text>
<text x="250.2" y="35" transform="rotate(-90 250.2 35)">3</text>
<text x="255.2" y="31.7">2</text>
<text x="259.1" y="53.4" transform="rotate(-90 259.1 53.4)">18</text>
<text x="90.1" y="58.4">16</text>
<text x="122.5" y="58.4">2</text>
<text x="249.5" y="58.4">1</text>
<text x="90.1" y="60.9">17</text>
<text x="121.9" y="63.5">56</text>
<text x="122.5" y="60.9">1</text>
<text x="249.5" y="60.9">3</text>
<text x="249.5" y="63.5">4</text>
<text x="90.7" y="68.6">5</text>
<text x="90.7" y="71.1">6</text>
<text x="90.7" y="66">8</text>
<text x="121.9" y="71.1">53</text>
<text x="121.9" y="68.6">54</text>
<text x="121.9" y="66">55</text>
<text x="249.5" y="66">6</text>
<text x="249.5" y="68.6">7</text>
<text x="249.5" y="71.1">9</text>
<text x="90.1" y="76.2">13</text>
<text x="90.7" y="73.6">7</text>
<text x="121.9" y="76.2">51</text>
<text x="121.9" y="73.6">52</text>
<text x="248.9" y="73.6">10</text>
<text x="248.9" y="76.2">12</text>
<text x="90.1" y="81.3">23</text>
<text x="90.1" y="83.8">24</text>
<text x="121.9" y="83.8">49</text>
<text x="121.9" y="81.3">50</text>
<text x="248.9" y="81.3">13</text>
<text x="90.1" y="86.3">25</text>
<text x="90.1" y="88.9">26</text>
<text x="121.9" y="88.9">47</text>
<text x="121.9" y="86.3">48</text>
<text x="248.9" y="86.3">15</text>
<text x="248.9" y="88.9">16</text>
<text x="90.7" y="94">9</text>
<text x="121.9" y="94">45</text>
<text x="121.9" y="91.4">46</text>
<text x="248.9" y="94">14</text>
<text x="90.1" y="96.5">10</text>
<text x="90.1" y="99">12</text>
<text x="90.1" y="101.6">15</text>
<text x="121.9" y="99">43</text>
<text x="121.9" y="96.5">44</text>
<text x="248.9" y="96.5">19</text>
<text x="90.1" y="106.7">14</text>
<text x="121.9" y="106.7">40</text>
<text x="121.9" y="104.1">41</text>
<text x="254" y="106.1" transform="rotate(-90 254 106.1)">2</text>
<text x="256.5" y="106.1" transform="rotate(-90 256.5 106.1)">5</text>
<text x="259.1" y="106.1" transform="rotate(-90 259.1 106.1)">8</text>
<text x="261.6" y="106.7" transform="rotate(-90 261.6 106.7)">11</text>
<text x="264.1" y="106.7" transform="rotate(-90 264.1 106.7)">17</text>
<text x="266.7" y="106.8" transform="rotate(-90 266.7 106.8)">SH</text>
<text x="90.1" y="111.7">11</text>
<text x="121.9" y="111.7">38</text>
<text x="121.9" y="109.2">39</text>
<text x="90.1" y="116.8">19</text>
<text x="90.1" y="119.4">21</text>
<text x="90.1" y="114.3">22</text>
<text x="121.9" y="119.4">35</text>
<text x="121.9" y="116.8">36</text>
<text x="121.9" y="114.3">37</text>
<text x="90.1" y="124.4">20</text>
<text x="121.9" y="121.9">34</text>
<text x="90.7" y="129.5">4</text>
<text x="121.9" y="129.5">30</text>
<text x="121.9" y="127">33</text>
<text x="90.1" y="132.1">18</text>
<text x="90.1" y="134.6">27</text>
<text x="90.1" y="137.1">42</text>
<text x="121.9" y="134.6">29</text>
<text x="121.9" y="132.1">31</text>
<text x="121.9" y="137.1">32</text>
<text x="90.1" y="142.2">57</text>
<text x="121.9" y="142.2">28</text>
<text x="122.5" y="139.7">3</text>
</g>
<text font-size="1.3" fill="#0f0f0f" x="77.8" y="124.3">FT_1v2_REF</text>
<g font-size="1" fill="#006464">
<text x="195.9" y="51.6">VCC5V</text>
<text x="177.5" y="59.2">CLK+</text>
<text x="195.1" y="59.2">5V_OUT</text>
<text x="196.9" y="54.1">VCCA</text>
<text x="177.5" y="64.3">CT_HPD</text>
<text x="177.5" y="61.7">CLK-</text>
<text x="195.9" y="61.7">HPD_A</text>
<text x="177.5" y="71.9">SCL_A</text>
<text x="177.5" y="69.4">LS_OE</text>
<text x="177.5" y="66.8">HPD_B</text>
<text x="177.5" y="74.4">SCL_B</text>
<text x="177.5" y="79.5">CEC_A</text>
<text x="177.5" y="84.6">CEC_B</text>
<text x="177.5" y="89.7">D0+</text>
<text x="197.4" y="89.7">D1-</text>
<text x="177.5" y="92.2">D0-</text>
<text x="177.5" y="94.8">D1+</text>
<text x="197.4" y="94.8">D2-</text>
<text x="197.4" y="92.2">D2+</text>
<text x="177.5" y="99.8">SDA_A</text>
<text x="177.5" y="104.9">SDA_B</text>
<text x="197.6" y="107.5">GND</text>
</g>
<g font-size="1" fill="#a90000">
<text x="203.4" y="50.7">10</text>
<text x="203.4" y="53.3">23</text>
<text x="172.9" y="58.3">15</text>
<text x="203.4" y="58.3">12</text>
<text x="172.9" y="63.4">11</text>
<text x="172.9" y="60.9">14</text>
<text x="173.4" y="66">9</text>
<text x="203.9" y="60.9">3</text>
<text x="173.4" y="71">1</text>
<text x="173.4" y="68.5">4</text>
<text x="173.4" y="73.6">7</text>
<text x="172.9" y="78.7">24</text>
<text x="173.4" y="83.7">6</text>
<text x="172.9" y="88.8">17</text>
<text x="203.4" y="88.8">19</text>
<text x="172.9" y="91.4">16</text>
<text x="172.9" y="93.9">20</text>
<text x="203.4" y="93.9">21</text>
<text x="203.4" y="91.4">22</text>
<text x="173.4" y="99">2</text>
<text x="173.4" y="104.1">8</text>
<text x="203.4" y="106.6">13</text>
<text x="203.4" y="106.6">18</text>
<text x="203.9" y="106.6">5</text>
</g>
</svg>
